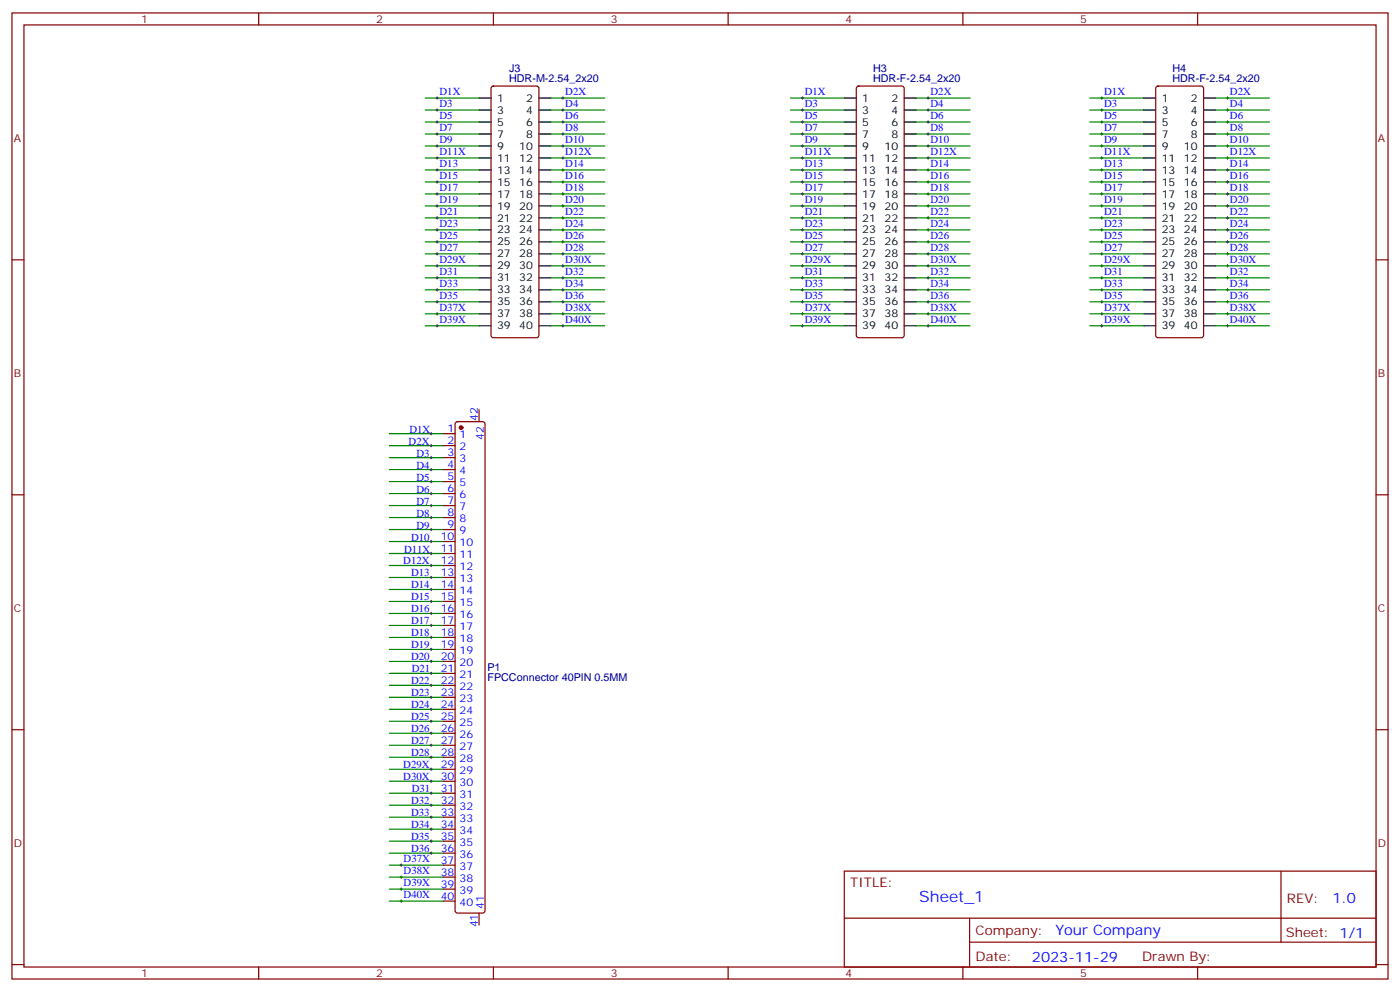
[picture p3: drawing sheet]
<svg xmlns="http://www.w3.org/2000/svg" width="412mm" height="292mm" viewBox="0 0 412 292" stroke-linecap="round" stroke-linejoin="round" font-family="sans-serif">
<g fill="none" stroke="#870000" stroke-width=".35">
<path d="M3.5 3.8h405.4v284.3h-405.4zM7.1 7.3h398.2v277.3h-398.2zM76.2 3.8v3.5M145.3 3.8v3.5M214.5 3.8v3.5M283.6 3.8v3.5M352.8 3.8v3.5M144.9 25.5l.4-.2h12.7l.5 .2 .2 .5v72.7l-.2 .5-.5 .2h-12.7l-.5-.2-.2-.5v-72.7zM252.5 25.5l.4-.2h12.7l.5 .2 .2 .5v72.7l-.2 .5-.5 .2h-12.7l-.5-.2-.2-.5v-72.7zM340.7 25.5l.4-.2h12.7l.5 .2 .2 .5v72.7l-.2 .5-.5 .2h-12.7l-.5-.2-.2-.5v-72.7zM3.5 76.5h3.6M405.3 76.5h3.6"/>
<path d="M130.5 127.6h3.6M130.5 131.2h3.6M130.5 134.7h3.6M130.5 138.2h3.6M134.3 124.3l.5-.2h7.4l.5 .2 .2 .5v143.2l-.3 .5-.4 .2h-7.4l-.5-.2-.2-.5v-143.2zM141.1 120.6v3.5M3.5 145.6h3.6M130.5 141.7h3.6M130.5 145.3h3.6M130.5 148.8h3.6M130.5 152.3h3.6M130.5 155.9h3.6"/>
<path d="M130.5 159.4h3.6M405.3 145.6h3.6M130.5 162.9h3.6M130.5 166.4h3.6M130.5 170h3.6M130.5 173.5h3.6M130.5 177h3.6M130.5 180.6h3.6M130.5 184.1h3.6M130.5 187.6h3.6M130.5 191.1h3.6M130.5 194.7h3.6"/>
<path d="M130.5 198.2h3.6M3.5 214.8h3.6M130.5 201.7h3.6M130.5 205.2h3.6M130.5 208.8h3.6M130.5 212.3h3.6M130.5 215.8h3.6M130.5 219.4h3.6M405.3 214.8h3.6M130.5 222.9h3.6M130.5 226.4h3.6M130.5 229.9h3.6"/>
<path d="M130.5 233.5h3.6M130.5 237h3.6M130.5 240.5h3.6M130.5 244.1h3.6M130.5 247.6h3.6M130.5 251.1h3.6M130.5 254.6h3.6M130.5 258.2h3.6M248.7 256.4h156.6v28.2h-156.6zM377.3 256.4v20.9M130.5 261.7h3.6M130.5 265.2h3.6"/>
<path d="M141.1 268.7v3.6M248.7 270.2h156.5M285.6 277.3h119.6M285.6 270.2v14.2M3.5 283.9h3.6M76.2 284.6v3.5M145.3 284.6v3.5M214.5 284.6v3.5M283.6 284.6v3.5M352.8 284.6v3.5M405.3 283.9h3.6"/>
</g>
<g fill="none" stroke="#000" stroke-width=".29">
<path d="M128.4 28.9h.7M128.4 32.4h.7M128.4 35.9h.7M128.4 39.4h.7M128.8 28.5v.7M128.8 32v.7M128.8 35.6v.7M128.8 39.1v.7M165.5 28.9h.7M165.5 32.4h.7M165.5 35.9h.7M165.5 39.4h.7"/>
<path d="M165.8 28.5v.7M165.8 32v.7M165.8 35.6v.7M165.8 39.1v.7M236 28.9h.7M236 32.4h.7M236 35.9h.7M236 39.4h.7M236.4 28.5v.7M236.4 32v.7M236.4 35.6v.7M236.4 39.1v.7"/>
<path d="M273 28.9h.8M273 32.4h.8M273 35.9h.8M273 39.4h.8M273.4 28.5v.7M273.4 32v.7M273.4 35.6v.7M273.4 39.1v.7M324.2 28.9h.7M324.2 32.4h.7M324.2 35.9h.7M324.2 39.4h.7"/>
<path d="M324.6 28.5v.7M324.6 32v.7M324.6 35.6v.7M324.6 39.1v.7M361.2 28.9h.7M361.2 32.4h.7M361.2 35.9h.7M361.2 39.4h.7M361.6 28.5v.7M361.6 32v.7M361.6 35.6v.7M361.6 39.1v.7"/>
<path d="M128.4 43h.7M128.4 57.1h.7M128.4 53.6h.7M128.4 50h.7M128.4 46.5h.7M128.8 42.6v.7M128.8 46.1v.7M128.8 49.7v.7M128.8 53.2v.7M128.8 56.7v.7M165.5 43h.7M165.5 57.1h.7"/>
<path d="M165.5 53.6h.7M165.5 50h.7M165.5 46.5h.7M165.8 42.6v.7M165.8 46.1v.7M165.8 49.7v.7M165.8 53.2v.7M165.8 56.7v.7M236 43h.7M236 57.1h.7M236 53.6h.7M236 50h.7"/>
<path d="M236 46.5h.7M236.4 42.6v.7M236.4 46.1v.7M236.4 49.7v.7M236.4 53.2v.7M236.4 56.7v.7M273 43h.8M273 57.1h.8M273 53.6h.8M273 50h.8M273 46.5h.8M273.4 42.6v.7"/>
<path d="M273.4 46.1v.7M273.4 49.7v.7M273.4 53.2v.7M273.4 56.7v.7M324.2 43h.7M324.2 57.1h.7M324.2 53.6h.7M324.2 50h.7M324.2 46.5h.7M324.6 42.6v.7M324.6 46.1v.7M324.6 49.7v.7"/>
<path d="M324.6 53.2v.7M324.6 56.7v.7M361.2 43h.7M361.2 57.1h.7M361.2 53.6h.7M361.2 50h.7M361.2 46.5h.7M361.6 42.6v.7M361.6 46.1v.7M361.6 49.7v.7M361.6 53.2v.7M361.6 56.7v.7"/>
<path d="M128.4 71.2h.7M128.4 67.7h.7M128.4 64.1h.7M128.4 60.6h.7M128.4 74.7h.7M128.4 78.2h.7M128.8 60.3v.7M128.8 63.8v.7M128.8 67.3v.7M128.8 70.8v.7M128.8 74.4v.7M128.8 77.9v.7"/>
<path d="M165.5 71.2h.7M165.5 67.7h.7M165.5 64.1h.7M165.5 60.6h.7M165.5 74.7h.7M165.5 78.2h.7M165.8 60.3v.7M165.8 63.8v.7M165.8 67.3v.7M165.8 70.8v.7M165.8 74.4v.7M165.8 77.9v.7"/>
<path d="M236 71.2h.7M236 67.7h.7M236 64.1h.7M236 60.6h.7M236 74.7h.7M236 78.2h.7M236.4 60.3v.7M236.4 63.8v.7M236.4 67.3v.7M236.4 70.8v.7M236.4 74.4v.7M236.4 77.9v.7"/>
<path d="M273 71.2h.8M273 67.7h.8M273 64.1h.8M273 60.6h.8M273 74.7h.8M273 78.2h.8M273.4 60.3v.7M273.4 63.8v.7M273.4 67.3v.7M273.4 70.8v.7M273.4 74.4v.7M273.4 77.9v.7"/>
<path d="M324.2 71.2h.7M324.2 67.7h.7M324.2 64.1h.7M324.2 60.6h.7M324.2 74.7h.7M324.2 78.2h.7M324.6 60.3v.7M324.6 63.8v.7M324.6 67.3v.7M324.6 70.8v.7M324.6 74.4v.7M324.6 77.9v.7"/>
<path d="M361.2 71.2h.7M361.2 67.7h.7M361.2 64.1h.7M361.2 60.6h.7M361.2 74.7h.7M361.2 78.2h.7M361.6 60.3v.7M361.6 63.8v.7M361.6 67.3v.7M361.6 70.8v.7M361.6 74.4v.7M361.6 77.9v.7"/>
<path d="M128.4 92.4h.7M128.4 95.9h.7M128.4 81.8h.7M128.4 85.3h.7M128.4 88.8h.7M128.8 81.4v.7M128.8 84.9v.8M128.8 88.5v.7M128.8 92v.7M128.8 95.5v.7M165.5 92.4h.7M165.5 95.9h.7"/>
<path d="M165.5 81.8h.7M165.5 85.3h.7M165.5 88.8h.7M165.8 81.4v.7M165.8 84.9v.8M165.8 88.5v.7M165.8 92v.7M165.8 95.5v.7M236 92.4h.7M236 95.9h.7M236 81.8h.7M236 85.3h.7"/>
<path d="M236 88.8h.7M236.4 81.4v.7M236.4 84.9v.8M236.4 88.5v.7M236.4 92v.7M236.4 95.5v.7M273 92.4h.8M273 95.9h.8M273 81.8h.8M273 85.3h.8M273 88.8h.8M273.4 81.4v.7"/>
<path d="M273.4 84.9v.8M273.4 88.5v.7M273.4 92v.7M273.4 95.5v.7M324.2 92.4h.7M324.2 95.9h.7M324.2 81.8h.7M324.2 85.3h.7M324.2 88.8h.7M324.6 81.4v.7M324.6 84.9v.8M324.6 88.5v.7"/>
<path d="M324.6 92v.7M324.6 95.5v.7M361.2 92.4h.7M361.2 95.9h.7M361.2 81.8h.7M361.2 85.3h.7M361.2 88.8h.7M361.6 81.4v.7M361.6 84.9v.8M361.6 88.5v.7M361.6 92v.7M361.6 95.5v.7"/>
<path d="M126.6 127.6h.8M126.6 131.2h.8M126.6 134.7h.8M126.6 138.2h.8M127 127.3v.7M127 130.8v.7M127 134.3v.7M127 137.9v.7M126.6 141.7h.8M126.6 145.3h.8M126.6 148.8h.8M126.6 152.3h.8"/>
<path d="M126.6 155.9h.8M126.6 159.4h.8M127 141.4v.7M127 144.9v.7M127 148.4v.8M127 152v.7M127 155.5v.7M127 159v.7M126.6 162.9h.8M126.6 166.4h.8M126.6 170h.8M126.6 173.5h.8"/>
<path d="M126.6 177h.8M127 162.6v.7M127 166.1v.7M127 169.6v.7M127 173.1v.7M127 176.7v.7M126.6 180.6h.8M126.6 184.1h.8M126.6 187.6h.8M126.6 191.1h.8M126.6 194.7h.8M126.6 198.2h.8"/>
<path d="M127 180.2v.7M127 183.7v.7M127 187.3v.7M127 190.8v.7M127 194.3v.7M127 197.8v.7M126.6 201.7h.8M126.6 205.2h.8M126.6 208.8h.8M126.6 212.3h.8M126.6 215.8h.8M126.6 219.4h.8"/>
<path d="M127 201.4v.7M127 204.9v.7M127 208.4v.7M127 211.9v.8M127 215.5v.7M127 219v.7M126.6 222.9h.8M126.6 226.4h.8M126.6 229.9h.8M126.6 233.5h.8M126.6 237h.8M127 222.5v.7"/>
<path d="M127 226.1v.7M127 229.6v.7M127 233.1v.7M127 236.6v.7M117.8 254.6h.7M117.8 258.2h.7M118.2 254.3v.7M118.2 257.8v.7M126.6 240.5h.8M126.6 244.1h.8M126.6 247.6h.8M126.6 251.1h.8"/>
<path d="M127 240.2v.7M127 243.7v.7M127 247.2v.7M127 250.8v.7M117.8 261.7h.7M117.8 265.2h.7M118.2 261.3v.7M118.2 264.9v.7"/>
</g>
<g fill="none" stroke="#008700" stroke-width=".35">
<path d="M125.2 28.9h15.9M125.2 32.4h15.9M125.2 39.4h15.9M125.2 35.9h15.9M162.3 28.9h15.9M162.3 32.4h15.9M162.3 39.4h15.9M162.3 35.9h15.9M232.8 28.9h15.9M232.8 32.4h15.9M232.8 39.4h15.9M232.8 35.9h15.9"/>
<path d="M269.9 28.9h15.9M269.9 32.4h15.9M269.9 39.4h15.9M269.9 35.9h15.9M321 28.9h15.9M321 32.4h15.9M321 39.4h15.9M321 35.9h15.9M358.1 28.9h15.8M358.1 32.4h15.8M358.1 39.4h15.8M358.1 35.9h15.8"/>
<path d="M125.2 43h15.9M125.2 46.5h15.9M125.2 50h15.9M125.2 53.6h15.9M125.2 57.1h15.9M162.3 43h15.9M162.3 46.5h15.9M162.3 50h15.9M162.3 53.6h15.9M162.3 57.1h15.9M232.8 43h15.9M232.8 46.5h15.9"/>
<path d="M232.8 50h15.9M232.8 53.6h15.9M232.8 57.1h15.9M269.9 43h15.9M269.9 46.5h15.9M269.9 50h15.9M269.9 53.6h15.9M269.9 57.1h15.9M321 43h15.9M321 46.5h15.9M321 50h15.9M321 53.6h15.9"/>
<path d="M321 57.1h15.9M358.1 43h15.8M358.1 46.5h15.8M358.1 50h15.8M358.1 53.6h15.8M358.1 57.1h15.8M125.2 71.2h15.9M125.2 67.7h15.9M125.2 64.1h15.9M125.2 60.6h15.9M125.2 74.7h15.9M125.2 78.2h15.9"/>
<path d="M162.3 71.2h15.9M162.3 67.7h15.9M162.3 64.1h15.9M162.3 60.6h15.9M162.3 74.7h15.9M162.3 78.2h15.9M232.8 71.2h15.9M232.8 67.7h15.9M232.8 64.1h15.9M232.8 60.6h15.9M232.8 74.7h15.9M232.8 78.2h15.9"/>
<path d="M269.9 71.2h15.9M269.9 67.7h15.9M269.9 64.1h15.9M269.9 60.6h15.9M269.9 74.7h15.9M269.9 78.2h15.9M321 71.2h15.9M321 67.7h15.9M321 64.1h15.9M321 60.6h15.9M321 74.7h15.9M321 78.2h15.9"/>
<path d="M358.1 71.2h15.8M358.1 67.7h15.8M358.1 64.1h15.8M358.1 60.6h15.8M358.1 74.7h15.8M358.1 78.2h15.8M125.2 92.4h15.9M125.2 95.9h15.9M125.2 81.8h15.9M125.2 85.3h15.9M125.2 88.8h15.9M162.3 92.4h15.9"/>
<path d="M162.3 95.9h15.9M162.3 81.8h15.9M162.3 85.3h15.9M162.3 88.8h15.9M232.8 92.4h15.9M232.8 95.9h15.9M232.8 81.8h15.9M232.8 85.3h15.9M232.8 88.8h15.9M269.9 92.4h15.9M269.9 95.9h15.9M269.9 81.8h15.9"/>
<path d="M269.9 85.3h15.9M269.9 88.8h15.9M321 92.4h15.9M321 95.9h15.9M321 81.8h15.9M321 85.3h15.9M321 88.8h15.9M358.1 92.4h15.8M358.1 95.9h15.8M358.1 81.8h15.8M358.1 85.3h15.8M358.1 88.8h15.8"/>
<path d="M114.7 138.2h15.8M114.7 134.7h15.8M114.7 131.2h15.8M114.7 127.6h15.8M114.7 159.4h15.8M114.7 155.9h15.8M114.7 152.3h15.8M114.7 148.8h15.8M114.7 145.3h15.8M114.7 141.7h15.8M114.7 162.9h15.8M114.7 166.4h15.8"/>
<path d="M114.7 170h15.8M114.7 173.5h15.8M114.7 177h15.8M114.7 198.2h15.8M114.7 194.7h15.8M114.7 191.1h15.8M114.7 180.6h15.8M114.7 184.1h15.8M114.7 187.6h15.8M114.7 219.4h15.8M114.7 215.8h15.8M114.7 212.3h15.8"/>
<path d="M114.7 208.8h15.8M114.7 205.2h15.8M114.7 201.7h15.8M114.7 229.9h15.8M114.7 226.4h15.8M114.7 237h15.8M114.7 233.5h15.8M114.7 222.9h15.8M114.7 254.6h15.8M114.7 251.1h15.8M114.7 247.6h15.8M114.7 244.1h15.8"/>
<path d="M114.7 240.5h15.8M114.7 258.2h15.8M114.7 261.7h15.8M114.7 265.2h15.8"/>
</g>
<g fill="none" stroke="#000" stroke-width=".35">
<path d="M141.1 28.9h3.5M141.1 32.4h3.5M141.1 35.9h3.5M141.1 39.4h3.5M158.7 28.9h3.6M158.7 32.4h3.6M158.7 35.9h3.6M158.7 39.4h3.6M248.7 28.9h3.5M248.7 32.4h3.5M248.7 35.9h3.5M248.7 39.4h3.5"/>
<path d="M266.3 28.9h3.6M266.3 32.4h3.6M266.3 35.9h3.6M266.3 39.4h3.6M336.9 28.9h3.5M336.9 32.4h3.5M336.9 35.9h3.5M336.9 39.4h3.5M354.5 28.9h3.6M354.5 32.4h3.6M354.5 35.9h3.6M354.5 39.4h3.6"/>
<path d="M141.1 43h3.5M141.1 46.5h3.5M141.1 50h3.5M141.1 53.6h3.5M141.1 57.1h3.5M158.7 43h3.6M158.7 46.5h3.6M158.7 50h3.6M158.7 53.6h3.6M158.7 57.1h3.6M248.7 43h3.5M248.7 46.5h3.5"/>
<path d="M248.7 50h3.5M248.7 53.6h3.5M248.7 57.1h3.5M266.3 43h3.6M266.3 46.5h3.6M266.3 50h3.6M266.3 53.6h3.6M266.3 57.1h3.6M336.9 43h3.5M336.9 46.5h3.5M336.9 50h3.5M336.9 53.6h3.5"/>
<path d="M336.9 57.1h3.5M354.5 43h3.6M354.5 46.5h3.6M354.5 50h3.6M354.5 53.6h3.6M354.5 57.1h3.6M141.1 60.6h3.5M141.1 64.1h3.5M141.1 67.7h3.5M141.1 71.2h3.5M141.1 74.7h3.5M141.1 78.2h3.5"/>
<path d="M158.7 60.6h3.6M158.7 64.1h3.6M158.7 67.7h3.6M158.7 71.2h3.6M158.7 74.7h3.6M158.7 78.2h3.6M248.7 60.6h3.5M248.7 64.1h3.5M248.7 67.7h3.5M248.7 71.2h3.5M248.7 74.7h3.5M248.7 78.2h3.5"/>
<path d="M266.3 60.6h3.6M266.3 64.1h3.6M266.3 67.7h3.6M266.3 71.2h3.6M266.3 74.7h3.6M266.3 78.2h3.6M336.9 60.6h3.5M336.9 64.1h3.5M336.9 67.7h3.5M336.9 71.2h3.5M336.9 74.7h3.5M336.9 78.2h3.5"/>
<path d="M354.5 60.6h3.6M354.5 64.1h3.6M354.5 67.7h3.6M354.5 71.2h3.6M354.5 74.7h3.6M354.5 78.2h3.6M141.1 81.8h3.5M141.1 85.3h3.5M141.1 88.8h3.5M141.1 92.4h3.5M141.1 95.9h3.5M158.7 81.8h3.6"/>
<path d="M158.7 85.3h3.6M158.7 88.8h3.6M158.7 92.4h3.6M158.7 95.9h3.6M248.7 81.8h3.5M248.7 85.3h3.5M248.7 88.8h3.5M248.7 92.4h3.5M248.7 95.9h3.5M266.3 81.8h3.6M266.3 85.3h3.6M266.3 88.8h3.6"/>
<path d="M266.3 92.4h3.6M266.3 95.9h3.6M336.9 81.8h3.5M336.9 85.3h3.5M336.9 88.8h3.5M336.9 92.4h3.5M336.9 95.9h3.5M354.5 81.8h3.6M354.5 85.3h3.6M354.5 88.8h3.6M354.5 92.4h3.6M354.5 95.9h3.6"/>
</g>
<circle cx="135.8" cy="125.9" r=".53" fill="#870000" stroke="#870000" stroke-width=".35"/>
<text font-size="4.6" fill="#00f" x="270.8" y="265.4">Sheet_1</text>
<g font-size="4.2" fill="#00f">
<text x="392.5" y="265.7">1.0</text>
<text x="310.9" y="275.2">Your Company</text>
<text x="304" y="283">2023-11-29</text>
</g>
<g font-size="3.9" fill="#800">
<text x="250.5" y="261">TITLE:</text>
<text x="379.1" y="265.7">REV:</text>
<text x="287.4" y="275.2">Company:</text>
<text x="378.7" y="275.8">Sheet: 1/1</text>
<text x="287.4" y="282.9">Date:</text>
<text x="336.4" y="282.9">Drawn By:</text>
</g>
<g font-size="3.2" fill="#800">
<text x="41.6" y="6.8">1</text>
<text x="110.8" y="6.8">2</text>
<text x="179.9" y="6.8">3</text>
<text x="249.1" y="6.8">4</text>
<text x="318.2" y="6.8">5</text>
<text x="4.1" y="41.9">A</text>
<text x="405.9" y="41.9">A</text>
<text x="4.1" y="111.1">B</text>
<text x="405.9" y="111.1">B</text>
<text x="4.1" y="180.2">C</text>
<text x="405.9" y="180.2">C</text>
<text x="4.1" y="249.3">D</text>
<text x="405.9" y="249.3">D</text>
<text x="41.6" y="287.6">1</text>
<text x="110.8" y="287.6">2</text>
<text x="179.9" y="287.6">3</text>
<text x="249.1" y="287.6">4</text>
<text x="318.2" y="287.6">5</text>
</g>
<g font-size="3.2" fill="#000080">
<text x="150" y="21">J3</text>
<text x="257.2" y="21.3">H3</text>
<text x="345.4" y="21.3">H4</text>
<text x="150" y="24.3">HDR-M-2.54_2x20</text>
<text x="257.2" y="24.3">HDR-F-2.54_2x20</text>
<text x="345.4" y="24.3">HDR-F-2.54_2x20</text>
<text x="143.6" y="197.6">P1</text>
<text x="143.6" y="200.5">FPCConnector 40PIN 0.5MM</text>
</g>
<g font-size="3.2" fill="#00f">
<text x="129.5" y="28">D1X</text>
<text x="166.5" y="28">D2X</text>
<text x="237.1" y="28">D1X</text>
<text x="274.1" y="28">D2X</text>
<text x="325.3" y="28">D1X</text>
<text x="362.3" y="28">D2X</text>
<text x="129.5" y="31.5">D3</text>
<text x="129.5" y="35">D5</text>
<text x="166.5" y="31.5">D4</text>
<text x="166.5" y="35">D6</text>
<text x="237.1" y="31.5">D3</text>
<text x="237.1" y="35">D5</text>
<text x="274.1" y="31.5">D4</text>
<text x="274.1" y="35">D6</text>
<text x="325.3" y="35">D5</text>
<text x="325.3" y="31.5">D3</text>
<text x="362.3" y="35">D6</text>
<text x="362.3" y="31.5">D4</text>
<text x="129.5" y="38.6">D7</text>
<text x="166.5" y="38.6">D8</text>
<text x="237.1" y="38.6">D7</text>
<text x="274.1" y="38.6">D8</text>
<text x="325.3" y="38.6">D7</text>
<text x="362.3" y="38.6">D8</text>
<text x="129.5" y="42.1">D9</text>
<text x="129.5" y="45.6">D11X</text>
<text x="166.5" y="42.1">D10</text>
<text x="166.5" y="45.6">D12X</text>
<text x="237.1" y="42.1">D9</text>
<text x="237.1" y="45.6">D11X</text>
<text x="274.1" y="42.1">D10</text>
<text x="274.1" y="45.6">D12X</text>
<text x="325.3" y="45.6">D11X</text>
<text x="325.3" y="42.1">D9</text>
<text x="362.3" y="45.6">D12X</text>
<text x="362.3" y="42.1">D10</text>
<text x="129.5" y="49.1">D13</text>
<text x="129.5" y="52.7">D15</text>
<text x="166.5" y="52.7">D16</text>
<text x="166.5" y="49.1">D14</text>
<text x="237.1" y="49.1">D13</text>
<text x="237.1" y="52.7">D15</text>
<text x="274.1" y="52.7">D16</text>
<text x="274.1" y="49.1">D14</text>
<text x="325.3" y="52.7">D15</text>
<text x="325.3" y="49.1">D13</text>
<text x="362.3" y="49.1">D14</text>
<text x="362.3" y="52.7">D16</text>
<text x="129.5" y="59.7">D19</text>
<text x="129.5" y="56.2">D17</text>
<text x="166.5" y="56.2">D18</text>
<text x="166.5" y="59.7">D20</text>
<text x="237.1" y="59.7">D19</text>
<text x="237.1" y="56.2">D17</text>
<text x="274.1" y="56.2">D18</text>
<text x="274.1" y="59.7">D20</text>
<text x="325.3" y="56.2">D17</text>
<text x="325.3" y="59.7">D19</text>
<text x="362.3" y="59.7">D20</text>
<text x="362.3" y="56.2">D18</text>
<text x="129.5" y="63.3">D21</text>
<text x="166.5" y="63.3">D22</text>
<text x="237.1" y="63.3">D21</text>
<text x="274.1" y="63.3">D22</text>
<text x="325.3" y="63.3">D21</text>
<text x="362.3" y="63.3">D22</text>
<text x="129.5" y="66.8">D23</text>
<text x="129.5" y="70.3">D25</text>
<text x="166.5" y="70.3">D26</text>
<text x="166.5" y="66.8">D24</text>
<text x="237.1" y="66.8">D23</text>
<text x="237.1" y="70.3">D25</text>
<text x="274.1" y="70.3">D26</text>
<text x="274.1" y="66.8">D24</text>
<text x="325.3" y="70.3">D25</text>
<text x="325.3" y="66.8">D23</text>
<text x="362.3" y="66.8">D24</text>
<text x="362.3" y="70.3">D26</text>
<text x="129.5" y="73.8">D27</text>
<text x="129.5" y="77.4">D29X</text>
<text x="166.5" y="73.8">D28</text>
<text x="166.5" y="77.4">D30X</text>
<text x="237.1" y="73.8">D27</text>
<text x="237.1" y="77.4">D29X</text>
<text x="274.1" y="73.8">D28</text>
<text x="274.1" y="77.4">D30X</text>
<text x="325.3" y="77.4">D29X</text>
<text x="325.3" y="73.8">D27</text>
<text x="362.3" y="77.4">D30X</text>
<text x="362.3" y="73.8">D28</text>
<text x="129.5" y="80.9">D31</text>
<text x="166.5" y="80.9">D32</text>
<text x="237.1" y="80.9">D31</text>
<text x="274.1" y="80.9">D32</text>
<text x="325.3" y="80.9">D31</text>
<text x="362.3" y="80.9">D32</text>
<text x="129.5" y="84.4">D33</text>
<text x="129.5" y="87.9">D35</text>
<text x="166.5" y="84.4">D34</text>
<text x="166.5" y="87.9">D36</text>
<text x="237.1" y="84.4">D33</text>
<text x="237.1" y="87.9">D35</text>
<text x="274.1" y="84.4">D34</text>
<text x="274.1" y="87.9">D36</text>
<text x="325.3" y="87.9">D35</text>
<text x="325.3" y="84.4">D33</text>
<text x="362.3" y="87.9">D36</text>
<text x="362.3" y="84.4">D34</text>
<text x="129.5" y="91.5">D37X</text>
<text x="129.5" y="95">D39X</text>
<text x="166.5" y="91.5">D38X</text>
<text x="166.5" y="95">D40X</text>
<text x="237.1" y="91.5">D37X</text>
<text x="237.1" y="95">D39X</text>
<text x="274.1" y="91.5">D38X</text>
<text x="274.1" y="95">D40X</text>
<text x="325.3" y="91.5">D37X</text>
<text x="325.3" y="95">D39X</text>
<text x="362.3" y="91.5">D38X</text>
<text x="362.3" y="95">D40X</text>
<text x="140.8" y="123.9" transform="rotate(-90 140.8 123.9)">42</text>
<text x="120.4" y="130.9">D2X</text>
<text x="120.6" y="127.3">D1X</text>
<text x="131.9" y="127.3">1</text>
<text x="131.9" y="130.8">2</text>
<text x="135.4" y="129">1</text>
<text x="142.5" y="129.4" transform="rotate(-90 142.5 129.4)">42</text>
<text x="122.7" y="134.4">D3</text>
<text x="122.7" y="137.9">D4</text>
<text x="131.9" y="134.3">3</text>
<text x="131.9" y="137.9">4</text>
<text x="135.4" y="132.6">2</text>
<text x="135.4" y="136.1">3</text>
<text x="122.7" y="141.4">D5</text>
<text x="131.9" y="141.4">5</text>
<text x="135.4" y="139.6">4</text>
<text x="135.4" y="143.2">5</text>
<text x="122.7" y="145">D6</text>
<text x="122.7" y="148.5">D7</text>
<text x="131.9" y="144.9">6</text>
<text x="131.9" y="148.4">7</text>
<text x="135.4" y="146.7">6</text>
<text x="122.7" y="152">D8</text>
<text x="122.7" y="155.6">D9</text>
<text x="131.9" y="152">8</text>
<text x="131.9" y="155.5">9</text>
<text x="135.4" y="150.2">7</text>
<text x="135.4" y="153.7">8</text>
<text x="121.1" y="159.1">D10</text>
<text x="129.8" y="159">10</text>
<text x="135.4" y="157.3">9</text>
<text x="135.4" y="160.8">10</text>
<text x="118.8" y="166.1">D12X</text>
<text x="119" y="162.6">D11X</text>
<text x="129.8" y="162.6">11</text>
<text x="129.8" y="166.1">12</text>
<text x="135.4" y="164.3">11</text>
<text x="135.4" y="167.9">12</text>
<text x="121.1" y="169.7">D13</text>
<text x="121.1" y="173.2">D14</text>
<text x="129.8" y="169.6">13</text>
<text x="129.8" y="173.1">14</text>
<text x="135.4" y="171.4">13</text>
<text x="121.1" y="176.7">D15</text>
<text x="129.8" y="176.7">15</text>
<text x="135.4" y="174.9">14</text>
<text x="135.4" y="178.4">15</text>
<text x="121.1" y="180.3">D16</text>
<text x="121.1" y="183.8">D17</text>
<text x="129.8" y="180.2">16</text>
<text x="129.8" y="183.7">17</text>
<text x="135.4" y="182">16</text>
<text x="135.4" y="185.5">17</text>
<text x="121.1" y="187.3">D18</text>
<text x="121.1" y="190.8">D19</text>
<text x="129.8" y="187.3">18</text>
<text x="129.8" y="190.8">19</text>
<text x="135.4" y="189">18</text>
<text x="121.1" y="194.4">D20</text>
<text x="121.3" y="197.9">D21</text>
<text x="129.8" y="194.3">20</text>
<text x="129.8" y="197.8">21</text>
<text x="135.4" y="192.5">19</text>
<text x="135.4" y="196.1">20</text>
<text x="121.1" y="201.4">D22</text>
<text x="129.8" y="201.4">22</text>
<text x="135.4" y="199.6">21</text>
<text x="135.4" y="203.1">22</text>
<text x="121.1" y="204.9">D23</text>
<text x="121.1" y="208.5">D24</text>
<text x="129.8" y="204.9">23</text>
<text x="129.8" y="208.4">24</text>
<text x="135.4" y="206.7">23</text>
<text x="121.1" y="212">D25</text>
<text x="121.1" y="215.5">D26</text>
<text x="129.8" y="211.9">25</text>
<text x="129.8" y="215.5">26</text>
<text x="135.4" y="210.2">24</text>
<text x="135.4" y="213.7">25</text>
<text x="121.1" y="219.1">D27</text>
<text x="129.8" y="219">27</text>
<text x="135.4" y="217.2">26</text>
<text x="135.4" y="220.8">27</text>
<text x="118.8" y="226.1">D29X</text>
<text x="121.1" y="222.6">D28</text>
<text x="129.8" y="222.5">28</text>
<text x="129.8" y="226.1">29</text>
<text x="135.4" y="224.3">28</text>
<text x="135.4" y="227.8">29</text>
<text x="118.8" y="229.6">D30X</text>
<text x="121.3" y="233.2">D31</text>
<text x="129.8" y="229.6">30</text>
<text x="129.8" y="233.1">31</text>
<text x="135.4" y="231.4">30</text>
<text x="121.1" y="236.7">D32</text>
<text x="129.8" y="236.6">32</text>
<text x="135.4" y="234.9">31</text>
<text x="135.4" y="238.4">32</text>
<text x="121.1" y="240.2">D33</text>
<text x="121.1" y="243.8">D34</text>
<text x="129.8" y="240.2">33</text>
<text x="129.8" y="243.7">34</text>
<text x="135.4" y="241.9">33</text>
<text x="135.4" y="245.5">34</text>
<text x="121.1" y="247.3">D35</text>
<text x="121.1" y="250.8">D36</text>
<text x="129.8" y="247.2">35</text>
<text x="129.8" y="250.8">36</text>
<text x="135.4" y="249">35</text>
<text x="118.9" y="253.8">D37X</text>
<text x="118.9" y="257.3">D38X</text>
<text x="129.8" y="254.3">37</text>
<text x="129.8" y="257.8">38</text>
<text x="135.4" y="252.5">36</text>
<text x="135.4" y="256">37</text>
<text x="118.9" y="260.8">D39X</text>
<text x="129.8" y="261.3">39</text>
<text x="135.4" y="259.6">38</text>
<text x="135.4" y="263.1">39</text>
<text x="118.9" y="264.3">D40X</text>
<text x="129.8" y="264.9">40</text>
<text x="135.4" y="266.6">40</text>
<text x="142.5" y="267.4" transform="rotate(-90 142.5 267.4)">41</text>
<text x="140.8" y="273" transform="rotate(-90 140.8 273)">41</text>
</g>
<g font-size="3.2">
<text x="146.4" y="29.9">1</text>
<text x="155" y="29.9">2</text>
<text x="254" y="29.9">1</text>
<text x="262.6" y="29.9">2</text>
<text x="342.2" y="29.9">1</text>
<text x="350.8" y="29.9">2</text>
<text x="146.4" y="33.4">3</text>
<text x="155" y="33.4">4</text>
<text x="254" y="33.4">3</text>
<text x="262.6" y="33.4">4</text>
<text x="342.2" y="33.4">3</text>
<text x="350.8" y="33.4">4</text>
<text x="146.4" y="37">5</text>
<text x="146.4" y="40.5">7</text>
<text x="155" y="37">6</text>
<text x="155" y="40.5">8</text>
<text x="254" y="37">5</text>
<text x="254" y="40.5">7</text>
<text x="262.6" y="37">6</text>
<text x="262.6" y="40.5">8</text>
<text x="342.2" y="37">5</text>
<text x="342.2" y="40.5">7</text>
<text x="350.8" y="37">6</text>
<text x="350.8" y="40.5">8</text>
<text x="146.4" y="44">9</text>
<text x="146.4" y="47.6">11</text>
<text x="153" y="44">10</text>
<text x="153" y="47.6">12</text>
<text x="254" y="44">9</text>
<text x="254" y="47.6">11</text>
<text x="260.6" y="44">10</text>
<text x="260.6" y="47.6">12</text>
<text x="342.2" y="44">9</text>
<text x="342.2" y="47.6">11</text>
<text x="348.7" y="44">10</text>
<text x="348.7" y="47.6">12</text>
<text x="146.4" y="51.1">13</text>
<text x="153" y="51.1">14</text>
<text x="254" y="51.1">13</text>
<text x="260.6" y="51.1">14</text>
<text x="342.2" y="51.1">13</text>
<text x="348.7" y="51.1">14</text>
<text x="146.4" y="54.6">15</text>
<text x="146.4" y="58.1">17</text>
<text x="153" y="54.6">16</text>
<text x="153" y="58.1">18</text>
<text x="254" y="54.6">15</text>
<text x="254" y="58.1">17</text>
<text x="260.6" y="54.6">16</text>
<text x="260.6" y="58.1">18</text>
<text x="342.2" y="54.6">15</text>
<text x="342.2" y="58.1">17</text>
<text x="348.7" y="54.6">16</text>
<text x="348.7" y="58.1">18</text>
<text x="146.4" y="61.7">19</text>
<text x="146.4" y="65.2">21</text>
<text x="153" y="61.7">20</text>
<text x="153" y="65.2">22</text>
<text x="254" y="61.7">19</text>
<text x="254" y="65.2">21</text>
<text x="260.6" y="61.7">20</text>
<text x="260.6" y="65.2">22</text>
<text x="342.2" y="61.7">19</text>
<text x="342.2" y="65.2">21</text>
<text x="348.7" y="61.7">20</text>
<text x="348.7" y="65.2">22</text>
<text x="146.4" y="68.7">23</text>
<text x="153" y="68.7">24</text>
<text x="254" y="68.7">23</text>
<text x="260.6" y="68.7">24</text>
<text x="342.2" y="68.7">23</text>
<text x="348.7" y="68.7">24</text>
<text x="146.4" y="72.2">25</text>
<text x="146.4" y="75.8">27</text>
<text x="153" y="72.2">26</text>
<text x="153" y="75.8">28</text>
<text x="254" y="72.2">25</text>
<text x="254" y="75.8">27</text>
<text x="260.6" y="72.2">26</text>
<text x="260.6" y="75.8">28</text>
<text x="342.2" y="72.2">25</text>
<text x="342.2" y="75.8">27</text>
<text x="348.7" y="72.2">26</text>
<text x="348.7" y="75.8">28</text>
<text x="146.4" y="79.3">29</text>
<text x="146.4" y="82.8">31</text>
<text x="153" y="79.3">30</text>
<text x="153" y="82.8">32</text>
<text x="254" y="79.3">29</text>
<text x="254" y="82.8">31</text>
<text x="260.6" y="79.3">30</text>
<text x="260.6" y="82.8">32</text>
<text x="342.2" y="79.3">29</text>
<text x="342.2" y="82.8">31</text>
<text x="348.7" y="79.3">30</text>
<text x="348.7" y="82.8">32</text>
<text x="146.4" y="86.4">33</text>
<text x="146.4" y="89.9">35</text>
<text x="153" y="86.4">34</text>
<text x="153" y="89.9">36</text>
<text x="254" y="86.4">33</text>
<text x="254" y="89.9">35</text>
<text x="260.6" y="86.4">34</text>
<text x="260.6" y="89.9">36</text>
<text x="342.2" y="86.4">33</text>
<text x="342.2" y="89.9">35</text>
<text x="348.7" y="86.4">34</text>
<text x="348.7" y="89.9">36</text>
<text x="146.4" y="93.4">37</text>
<text x="153" y="93.4">38</text>
<text x="254" y="93.4">37</text>
<text x="260.6" y="93.4">38</text>
<text x="342.2" y="93.4">37</text>
<text x="348.7" y="93.4">38</text>
<text x="146.4" y="96.9">39</text>
<text x="153" y="96.9">40</text>
<text x="254" y="96.9">39</text>
<text x="260.6" y="96.9">40</text>
<text x="342.2" y="96.9">39</text>
<text x="348.7" y="96.9">40</text>
</g>
</svg>
